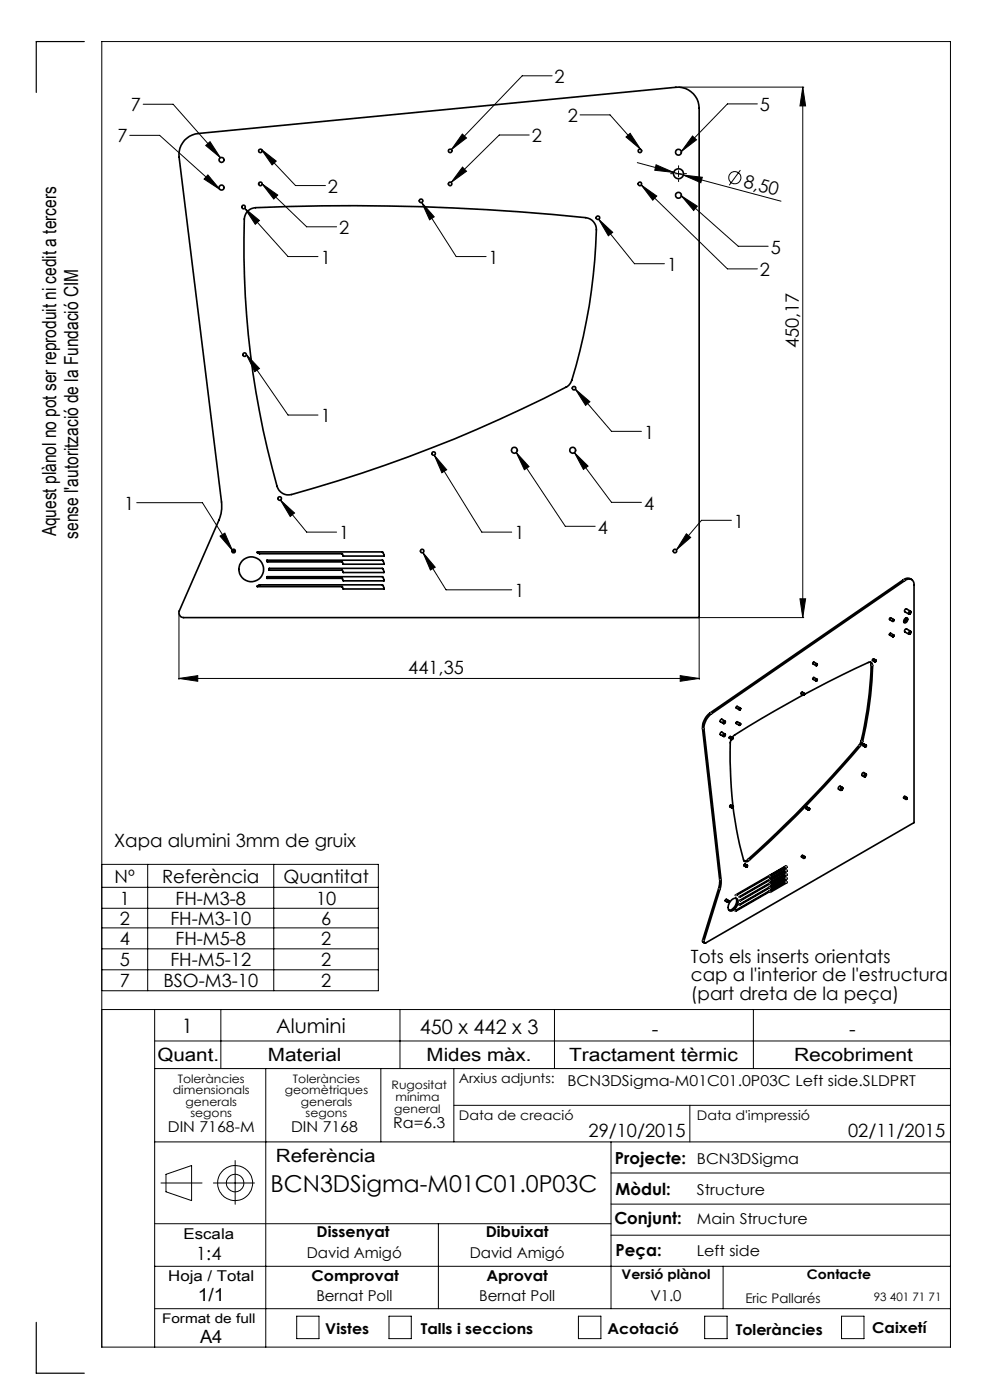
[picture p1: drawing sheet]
<svg xmlns="http://www.w3.org/2000/svg" width="210mm" height="297mm" viewBox="0 0 210 297" stroke-linecap="round" stroke-linejoin="round" font-family="sans-serif">
<g fill="none" stroke="#000" stroke-width=".21">
<path d="M117.1 16.1h-6.3l-15.1 15.6M144 18.5h26.5M170.3 18.5v112.5M170.3 18.5l.6 4h-1.2zM27.5 28.7h6.4l12.8 11.5M30.4 22.1h6.3l10 11.3M43.6 30.9l1-.8 2.1 3.3zM44.1 37.1l2.6 3.1-3.4-2.2zM55.4 31.7l7.3 7.7h6.3M55.4 31.7l3.2 2.5-.9 .8zM55.6 39l9.5 9.1h6.3M55.6 39l3.3 2.4-.8 .8z"/>
<path d="M98.1 28.4l.9 .9-3.3 2.4zM98.1 35.5l.9 .8-3.3 2.4zM112.3 28.6h-6.4l-10.2 10.1M123 24.4h6.4l6.5 7.3M132.8 29.1l.9-.8 2.2 3.4zM135.2 34.5l7.7 2.1M136 39.3l18.3 17.7h6.4M136 39.3l3.3 2.3-.8 .9zM139.2 35l3.7 1.6-4-.5zM142.9 36.6l2.1 .5M143.3 36.9h1.2M143.9 36.2v1.3"/>
<path d="M145 37.1l20.7 5.6M145 37.1l4 .5-.3 1.2zM146.9 28.9l.8 .8-3.2 2.4zM157.1 36.1l-2.4 3.2M160.7 22h-6.4l-9.8 10.1M51.9 44.2l9.2 10.2h6.4M51.9 44.2l3.1 2.6-.8 .8zM89.5 43l7.3 11.4h6.3M89.5 43l2.6 3-1 .6zM127 46.5l3 2.8-1 .7zM127 46.5l7.6 9.4h6.3M144.5 41.6l12.1 10.6h6.3"/>
<path d="M144.5 41.6l3.4 2.1-.8 1zM52.2 75.2l8.9 12.8h6.4M52.2 75.2l2.8 3-1 .6zM92.1 96.6l10.1 16.3h6.3M92.1 96.6l2.7 3.1-1.1 .6zM109.5 96l10.4 15.7h6.4M109.5 96l2.7 3-1 .7zM121.8 96l7.9 10.6h6.4M121.8 96l2.9 2.9-.9 .7zM122.1 82.6l3 2.6-.9 .8zM122.1 82.6l7.6 8.9h6.4M29 106.6h13.9l6.4 10.2"/>
<path d="M46.7 113.7l1-.6 1.6 3.7zM59.5 106.1l5.6 6.8h6.3M59.5 106.1l3 2.7-.9 .8zM89.7 117.2l4.9 7.9h13.9M89.7 117.2l2.6 3.1-1 .6zM145.6 113.2l.9 .8-3 2.7zM155.2 110.4h-6.4l-5.3 6.3M38 130.2v13.9M148.3 131.2v12.9M148.5 131h22M169.7 127h1.2l-.6 4zM38 143.9l3.9-.6v1.2z"/>
<path d="M38 143.9h110.3M144.3 143.3l4 .6-4 .6zM21.6 183.4h58.7v26.8h-58.7M21.6 188.2h58.7M21.6 192.7h58.7M21.6 196.8h58.7M31.3 183.4v26.8M58.1 183.4v26.8M21.6 214.2h180M21.6 201.3h58.7M21.6 205.7h58.7M32.8 214.2v71.6"/>
<path d="M46.8 214.2v12.5M84.8 214.2v12.5M117.6 214.2v12.5M159.8 214.2v12.5M32.8 220.8h168.8M32.8 226.7h168.8M56.4 226.7v59.1M80.8 226.7v15.5M96.3 226.7v15.5M96.3 234.5h105.3M146.3 234.5v7.7M32.8 259.6h96.8"/>
<path d="M32.8 242.2h168.8M34.1 251h8.8M35.2 249.1l5.4-1.8v7.4l-5.4-1.9zM45.3 251h8.7M49.9 246.2v9.3M93 259.6v18M129.6 242.2v35.4M129.6 255.4h72M129.6 248.8h72M32.8 277.6h168.8M32.8 268.6h168.8M62.9 279.2h4.8v4.8h-4.8z"/>
<path d="M82.5 279.2h4.7v4.8h-4.7zM122.7 279.2h4.8v4.8h-4.8zM129.6 262h72M149.5 279.2h4.7v4.8h-4.7zM153.4 268.6v9M178.5 279.2h4.8v4.8h-4.8zM21.6 285.8h180v-277h-180v277"/>
<circle cx="155.9" cy="37.7" r="1.3"/>
<circle cx="49.9" cy="251" r="3.7"/>
<circle cx="49.9" cy="251" r="1.86"/>
</g>
<path d="M153.1 153.1h.2l.1-.3-.3 .3M153.1 155.8l.2 .1 .1-.3-.3 .2" fill="none" stroke="#000" stroke-width=".21" stroke-dasharray="1.3 .6" stroke-dashoffset=".5" stroke-linecap="butt"/>
<path d="M142.7 36.8h-.4M143.9 35.6v-.4M143.9 38.1v.4M145.2 36.8h.4" fill="none" stroke="#000" stroke-width=".21" stroke-dasharray="15.2 1.3 1.3 1.3"/>
<path d="M17.9 8.8h-10.2v10.8M7.7 280.5v10.8h10.2" fill="none" stroke="#000" stroke-width=".25"/>
<g fill="#000">
<path d="M55.4 31.7l3.2 2.5-.9 .8zM55.6 39l3.3 2.4-.8 .8zM98.1 28.4l.9 .9-3.3 2.4zM98.1 35.5l.9 .8-3.3 2.4zM132.8 29.1l.9-.8 2.2 3.4zM136 39.3l3.3 2.3-.8 .9zM51.9 44.2l3.1 2.6-.8 .8zM89.5 43l2.6 3-1 .6zM127 46.5l3 2.8-1 .7zM122.1 82.6l3 2.6-.9 .8zM92.1 96.6l2.7 3.1-1.1 .6zM59.5 106.1l3 2.7-.9 .8zM52.2 75.2l2.8 3-1 .6zM121.8 96l2.9 2.9-.9 .7zM109.5 96l2.7 3-1 .7zM146.9 28.9l.8 .8-3.2 2.4zM144.5 41.6l3.4 2.1-.8 1zM43.6 30.9l1-.8 2.1 3.3zM44.1 37.1l2.6 3.1-3.4-2.2zM89.7 117.2l2.6 3.1-1 .6zM145.6 113.2l.9 .8-3 2.7zM46.7 113.7l1-.6 1.6 3.7z"/>
<path d="M139.2 35l-.3 1.1 4 .5zM145 37.1l3.7 1.7 .3-1.2z"/>
<path d="M169.7 127h1.2l-.6 4zM170.3 18.5l.6 4h-1.2z"/>
<path d="M38 143.9l3.9-.6v1.2zM144.3 143.3l4 .6-4 .6z"/>
</g>
<g fill="none" stroke="#000" stroke-width=".35">
<path d="M39.2 29.7a4.6 4.6 0 0 1 2.8-1.4l101.4-9.8a4.5 4.5 0 0 1 4.9 4.5v108h-109.4a1.04 1.04 0 0 1-.9-1.4l8.4-19.2a7.8 7.8 0 0 0 .6-3.9l-9-73.1a4.5 4.5 0 0 1 1.2-3.7zM52.6 44.8a2.37 2.37 0 0 1 1.6-.7 472.8 472.8 0 0 1 70.5 2.2 2.52 2.52 0 0 1 1.8 2.5 115.7 115.7 0 0 1-5.5 32.5l-.4 .4a283.3 283.3 0 0 1-59.3 23.3 2.49 2.49 0 0 1-2.5-1.8 185.4 185.4 0 0 1-6.9-57.2zM54.5 117.1h26.6l.4 .8-8.7 .1-.2-.5-17.6-.1zM55.1 117.5h.1M56.6 118.8h24.6l.3 .9h-8.7l-.2-.5h-15.9zM54.5 124.3l.6-.2h26l.2 .1 .2 .8h-8.7l-.2-.5h-18zM55 124.1h.1M56.7 122.3h24.4l.4 .9h-8.7l-.2-.5h-16zM57 120.6h24.1l.4 .8-8.7 .1-.2-.5h-15.5zM189.5 134.8h.1l-.1 .3zM189.6 131.4l-.7-.3-.2 .1v.2l.7 .4M189.6 134.7l-.7-.4-.2 .2v.2l.7 .4"/>
<path d="M189.6 131.6v-.2l-.2 .1-.1 .3h.2M189.6 134.9l-.1-.2-.1 .1-.1 .2h.2M192 131.2a.34 .34 0 0 1 .5 0 .34 .34 0 0 1 0 .5 .39 .39 0 0 1-.4 .5 .39 .39 0 0 1-.4-.4zM192.2 131.1a.87 .87 0 0 1-.5 .9M193 129.8l.1-.1a.24 .24 0 0 1 .1 .4 .24 .24 0 0 1-.4 0zM193 134h.1a.23 .23 0 0 1 .1 .4 .23 .23 0 0 1-.4 0zM193.1 129.7l-.8-.5a.39 .39 0 0 0-.4 .2 .39 .39 0 0 0 0 .4l.9 .5M193.1 133.9l-.8-.5a.42 .42 0 0 0-.4 .7l.9 .4M193.3 129.9l-.1-.2a.31 .31 0 0 0-.4 .2 .31 .31 0 0 0 .2 .4v-.1M193.3 134.2l-.1-.2a.32 .32 0 0 0-.4 .1 .32 .32 0 0 0 .1 .4h.1M193.4 122.9l-.5-.2h-.5l-.8 .3-41 28.2a4.1 4.1 0 0 0-1.6 3.3l3.7 32.3-.3 1.7-3.4 11v.3l.4 .3M150.7 151.6l41.2-28.4a1.13 1.13 0 0 1 1.3-.3 1.13 1.13 0 0 1 .7 1.2v50.4l-44.4 25.6-.2-.3v-.2l3.5-11.2 .2-1.7-3.7-32a4.1 4.1 0 0 1 1.4-3.1z"/>
<path d="M152.8 153.1l.7 .4M152.8 155.9l.7 .3M153.1 152.6l.7 .4M153.1 155.3l.7 .4M153.1 152.6a.35 .35 0 0 0-.3 .5M153.1 155.3a.35 .35 0 0 0-.3 .6M153.6 153.2h.2l-.2 .2zM153.6 156l.1-.2 .1 .1-.2 .3zM153.6 155.8l.1-.1a.29 .29 0 0 1 .1 .4 .29 .29 0 0 1-.3 .1zM153.7 153a.24 .24 0 0 1 .1 .3 .24 .24 0 0 1-.3 .1zM155.1 156.8v.1a44.6 44.6 0 0 0 0 10.1l.4 4.1-.5-.3-.2 .3 .5 .3M155.4 156.5l-.5-.3-.2 .1v.3l.5 .3"/>
<path d="M155.5 156.7l-.1-.2-.2 .1v.2h.2M157.1 150.2l-.7-.4-.2 .2v.2l.6 .4M157.1 153.5l-.7-.4-.2 .1v.3l.6 .4M157.1 150.4v-.2l-.2 .1-.1 .3h.2M157.1 153.6v-.1l-.2 .1-.1 .2h.2M170.4 147.5a189.1 189.1 0 0 0-14.9 8.7l-.2 .3M170.5 147.3l.2-.1-.2 .3zM170.6 147.4h-.2l.1-.3 .2 .2 7.8-4.1 5.7-2.7a.62 .62 0 0 1 .7 .1 .62 .62 0 0 1 .2 .6 74.1 74.1 0 0 1-2.3 16.7 232.6 232.6 0 0 1-24.2 24.9h-.4l-.3-.1a53.5 53.5 0 0 1-2.4-11.4M170.6 147.1l-.4-.3-.2 .1-.1 .3 .5 .3M173.2 144.3l.2-.1-.2 .3zM173.3 140.8l-.7-.4-.2 .2v.2l.7 .4M173.3 144.1l-.7-.4-.2 .2v.2l.7 .4"/>
<path d="M173.4 141l-.1-.2-.2 .1v.3h.1M173.4 144.2l-.1-.1-.2 .1v.2h.1M183.7 158.1l-.5-.3-.1 .1-.1 .2 .5 .4M183.8 158.3l-.2-.2-.1 .2v.2l.2-.1M184.6 140.5l.1 .1a67.4 67.4 0 0 1-2.3 17.2 231.9 231.9 0 0 1-24.1 24.8l-.5 .1M185.8 140l-.5-.2-.2 .1v.2l.5 .3M185.8 140.2l-.1-.2-.2 .2 .1 .2h.1M155.5 171.2l-.1-.1-.1 .1v.2h.1M155.5 171.2h.1M171.7 171.5l-.5-.3-.2 .1v.3l.5 .3M171.7 171.7v-.2l-.2 .1-.1 .2h.2M178.5 167.2l.1-.1a.23 .23 0 0 1 .1 .4 .23 .23 0 0 1-.3 0z"/>
<path d="M178.7 167l-.5-.2a.42 .42 0 0 0-.3 .6l.4 .3M178.8 167.3v-.2a.34 .34 0 0 0-.5 .1 .34 .34 0 0 0 .1 .5l.2-.1M183.5 164.3l.2-.1a.24 .24 0 0 1 0 .4 .24 .24 0 0 1-.3 0zM183.6 164.7l-.1 .1M183.7 164.2l-.5-.3a.42 .42 0 0 0-.3 .6l.4 .3M183.8 164.4v-.2a.31 .31 0 0 0-.5 .2 .31 .31 0 0 0 .2 .4M192.4 169.2l-.5-.3-.2 .2v.2l.5 .3M192.4 169.4v-.2l-.2 .1-.1 .2h.2M154.6 191.1l-.5-.3h-.2l-.1 .3 .5 .3M154.6 191.2l-.1-.2-.1 .1-.1 .3h.2M155 191.1a.8 .8 0 0 1 .8-.6 .8 .8 0 0 1 .8 .6 2.01 2.01 0 0 1-1.7 2.1 1.28 1.28 0 0 1 0-1.9zM156.1 190.5a1.91 1.91 0 0 1-1.5 2.6"/>
<path d="M156.2 193h.1M156.2 189.9h.1M157 190.9l9.8-5.6 .1 .4-3.5 2-.1-.2-6.2 3.6zM158.5 183.5l-.5-.2-.2 .1v.3l.5 .2M158.5 183.7v-.2l-.2 .3v.1h.2M163.2 185.8l.1 .1M163.2 186.6l.1 .1M163.2 188.2l.1 .1M163.2 189.1h.1M163.3 188.3l-6.5 3.7 .1-.2 9.9-5.6 .1 .3-3.5 2M163.3 188.3l.1 .2M163.3 189.1l-7.3 4.2 .2-.3"/>
<path d="M163.3 189.1l.1 .2M163.3 185.9l.1 .1M163.3 186.7l-6.5 3.6 10-5.8 .1 .4-3.5 1.9M163.3 186.7l.1 .1M163.3 185.9l-7.1 4M163.4 188.5h.1M163.4 189.3h.1M163.4 186h.1M163.4 189.3l3.5-2-.1-.3-10.6 6M163.4 186l3.5-2-.1-.3-10.8 6.2h.2M163.4 186.8h.1M166.6 183.8l-3.4 2"/>
<path d="M166.6 184.6h.1M166.6 184.6v.1M166.6 185.4h.1M166.6 185.4l-3.4 2 .1 .1M166.6 186.2h.1M166.6 186.2l-3.4 2M166.6 187h.1M166.6 187v.1M170.7 181.7l-.5-.3-.2 .2v.2l.5 .3M170.7 181.8l-.1-.1-.1 .2v.2l.2-.1M170.7 181.8v.1"/>
<circle cx="47" cy="39.8" r=".53"/>
<circle cx="47" cy="33.9" r=".52"/>
<circle cx="55.2" cy="32" r=".37"/>
<circle cx="55.2" cy="39" r=".38"/>
<circle cx="95.5" cy="32" r=".37"/>
<circle cx="95.5" cy="39" r=".38"/>
<circle cx="135.7" cy="32" r=".37"/>
<circle cx="135.7" cy="39" r=".38"/>
<circle cx="143.9" cy="32.3" r=".62"/>
<circle cx="143.9" cy="36.9" r="1.06"/>
<circle cx="51.7" cy="43.9" r=".37"/>
<circle cx="89.3" cy="42.6" r=".37"/>
<circle cx="126.8" cy="46.2" r=".38"/>
<circle cx="143.9" cy="41.4" r=".62"/>
<circle cx="51.9" cy="75.2" r=".37"/>
<circle cx="92" cy="96.2" r=".37"/>
<circle cx="109.1" cy="95.5" r=".63"/>
<circle cx="121.5" cy="95.5" r=".62"/>
<circle cx="121.8" cy="82.4" r=".37"/>
<circle cx="49.5" cy="116.9" r=".25"/>
<circle cx="49.5" cy="116.9" r=".37"/>
<circle cx="59.3" cy="105.7" r=".37"/>
<circle cx="89.6" cy="116.9" r=".38"/>
<circle cx="143.2" cy="116.9" r=".38"/>
<circle cx="53.3" cy="120.8" r="2.63"/>
<circle cx="189.5" cy="131.6" r=".13"/>
<circle cx="155.4" cy="156.7" r=".13"/>
<circle cx="157" cy="150.4" r=".13"/>
<circle cx="157" cy="153.7" r=".13"/>
<circle cx="173.2" cy="141" r=".13"/>
<circle cx="183.7" cy="158.3" r=".13"/>
<circle cx="185.7" cy="140.2" r=".12"/>
<circle cx="155.4" cy="171.3" r=".13"/>
<circle cx="171.7" cy="171.7" r=".13"/>
<circle cx="192.3" cy="169.4" r=".13"/>
<circle cx="154.5" cy="191.2" r=".12"/>
<circle cx="158.5" cy="183.7" r=".13"/>
<circle cx="170.7" cy="181.9" r=".13"/>
</g>
<g fill="none" stroke="#808080" stroke-width=".21" stroke-dasharray="6.3 1.3 1.3 1.3 1.3 1.3">
<path d="M191.9 123.1l-.2-.1M149.3 154.6l-.2-.1M150.7 151.2l.2 .2M182.5 158.3l-.3-.1M182.7 157.2l.3 .1M185.1 141.2l-.3-.2M149.1 199.4l.2 .1M152.7 188.6l-.2-.1M152.7 186.5l.2 .2M156 193.3h.1M156 189.9h.1M156.1 189.8l.1 .1"/>
<path d="M156.2 189.9h-.1M156.9 192h.1M156.9 190.3h.1M157 191.1h.1M158.7 182.3l.2 .2M163.3 185.8h-.1M163.3 186.7l-.1-.1M163.3 187.5l-.1-.1M163.3 189.1l-.1-.1M163.3 188.3l-.1-.1M163.4 186h.1M163.4 186.8h.1"/>
<path d="M163.4 187.6h.1M163.4 188.4v.1M163.4 189.3h.1M166.7 183.8l.2 .1M166.7 184.6l.2 .1M166.7 185.4l.2 .1M166.7 186.2l.2 .2M166.7 187l.2 .2M166.8 183.7h.1M166.8 184.5h.1M166.8 185.3h.1M166.8 186.2v-.1"/>
<path d="M166.8 187v-.1M166.8 184l-.2-.1M166.8 184.8l-.2-.1M166.8 185.6l-.2-.1M166.8 186.4l-.2-.1M166.8 187.3l-.2-.2"/>
</g>
<text font-size="4.9" x="57.4" y="253">BCN3DSigma-M01C01.0P03C</text>
<g font-size="4.2">
<text x="38.6" y="219">1</text>
<text x="58.6" y="219.2">Alumini</text>
<text x="89" y="219.4">450 x 442 x 3</text>
<text x="138.3" y="219.7">-</text>
<text x="180.1" y="219.7">-</text>
</g>
<g font-size="4.1">
<text x="11.9" y="113.8" transform="rotate(-90 11.9 113.8)">Aquest plànol no pot ser reproduit ni cedit a tercers</text>
<text x="16.6" y="114.3" transform="rotate(-90 16.6 114.3)">sense l'autorització de la Fundació CIM</text>
</g>
<g font-size="3.9">
<text x="117.6" y="17.6">2</text>
<text x="27.8" y="23.6">7</text>
<text x="161.2" y="23.6">5</text>
<text x="120.5" y="25.8">2</text>
<text x="25" y="30.2">7</text>
<text x="112.8" y="30.2">2</text>
<text x="69.6" y="40.9">2</text>
<text x="157.6" y="39.6" transform="rotate(15 157.6 39.6)">8,50</text>
<text x="71.9" y="49.6">2</text>
<text x="163.5" y="53.8">5</text>
<text x="68" y="56">1</text>
<text x="103.6" y="56">1</text>
<text x="141.5" y="57.5">1</text>
<text x="161.2" y="58.6">2</text>
<text x="169.5" y="73.9" transform="rotate(-90 169.5 73.9)">450,17</text>
<text x="68" y="89.6">1</text>
<text x="136.6" y="93.1">1</text>
<text x="26.4" y="108.1">1</text>
<text x="126.8" y="113.2">4</text>
<text x="136.6" y="108.1">4</text>
<text x="155.7" y="112">1</text>
<text x="71.9" y="114.4">1</text>
<text x="109.1" y="114.4">1</text>
<text x="109.1" y="126.7">1</text>
<text x="86.6" y="143.1">441,35</text>
<text x="24.2" y="179.6">Xapa alumini 3mm de gruix</text>
<text x="24.3" y="187.2">Nº</text>
<text x="25.4" y="191.9">1</text>
<text x="34.4" y="187.2">Referència</text>
<text x="37.2" y="191.9">FH-M3-8</text>
<text x="60.1" y="187.2">Quantitat</text>
<text x="67" y="191.9">10</text>
<text x="25.4" y="196.2">2</text>
<text x="36.2" y="196.2">FH-M3-10</text>
<text x="68.1" y="196.2">6</text>
<text x="25.4" y="200.5">4</text>
<text x="37.2" y="200.5">FH-M5-8</text>
<text x="68.1" y="200.5">2</text>
<text x="25.4" y="204.9">5</text>
<text x="25.4" y="209.4">7</text>
<text x="34.6" y="209.4">BSO-M3-10</text>
<text x="36.2" y="204.9">FH-M5-12</text>
<text x="68.1" y="209.4">2</text>
<text x="68.1" y="204.9">2</text>
<text x="146.6" y="204.3">Tots els inserts orientats</text>
<text x="146.6" y="208.2">cap a l'interior de l'estructura</text>
<text x="146.6" y="212.1">(part dreta de la peça)</text>
<text x="33.4" y="225">Quant.</text>
<text x="56.8" y="225">Material</text>
<text x="90.5" y="225">Mides màx.</text>
<text x="120.7" y="225">Tractament tèrmic</text>
<text x="168.4" y="225">Recobriment</text>
<text x="124.8" y="241.3">29/10/2015</text>
<text x="179.9" y="241.3">02/11/2015</text>
<text x="58.5" y="246.5">Referència</text>
<text x="41.6" y="267.2">1:4</text>
<text x="41.9" y="276.1">1/1</text>
<text x="42.4" y="284.9">A4</text>
</g>
<g font-size="3.5">
<text x="130.5" y="246.8">Projecte:</text>
<text x="130.6" y="253.4">Mòdul:</text>
<text x="130.3" y="259.8">Conjunt:</text>
<text x="130.6" y="266.4">Peça:</text>
</g>
<g font-size="3.2">
<text x="120.4" y="230.5">BCN3DSigma-M01C01.0P03C Left side.SLDPRT</text>
<text x="83.4" y="239.3">Ra=6.3</text>
<text x="35.6" y="240.1">DIN 7168-M</text>
<text x="61.7" y="240.1">DIN 7168</text>
<text x="147.8" y="246.8">BCN3DSigma</text>
<text x="147.8" y="253.4">Structure</text>
<text x="38.9" y="262.9">Escala</text>
<text x="67.2" y="262.5">Dissenyat</text>
<text x="103" y="262.5">Dibuixat</text>
<text x="147.8" y="259.8">Main Structure</text>
<text x="65.1" y="266.8">David Amigó</text>
<text x="99.6" y="266.8">David Amigó</text>
<text x="147.8" y="266.4">Left side</text>
<text x="35.7" y="271.7">Hoja / Total</text>
<text x="66.1" y="271.7">Comprovat</text>
<text x="103.2" y="271.7">Aprovat</text>
<text x="67.1" y="276.1">Bernat Poll</text>
<text x="101.6" y="276.1">Bernat Poll</text>
<text x="138" y="276.1">V1.0</text>
<text x="69" y="283.1">Vistes</text>
<text x="89.3" y="283.1">Talls i seccions</text>
<text x="128.8" y="283.1">Acotació</text>
<text x="156.1" y="283.2">Toleràncies</text>
<text x="185" y="282.8">Caixetí</text>
</g>
<g font-size="2.8">
<text x="97.3" y="229.6">Arxius adjunts:</text>
<text x="97.3" y="237.7">Data de creació</text>
<text x="147.8" y="237.7">Data d'impressió</text>
<text x="131.8" y="271.4">Versió plànol</text>
<text x="171.2" y="271.4">Contacte</text>
<text x="34.4" y="280.7">Format de full</text>
<text x="158.1" y="276.3">Eric Pallarés</text>
</g>
<g font-size="2.5">
<text x="36.7" y="232.1">dimensionals</text>
<text x="37.7" y="229.6">Toleràncies</text>
<text x="60.4" y="232.1">geomètriques</text>
<text x="62.1" y="229.6">Toleràncies</text>
<text x="83.1" y="231">Rugositat</text>
<text x="83.9" y="233.5">mínima</text>
<text x="39.4" y="234.6">generals</text>
<text x="40.4" y="237.1">segons</text>
<text x="63.8" y="234.6">generals</text>
<text x="64.8" y="237.1">segons</text>
<text x="83.6" y="236.2">general</text>
<text x="185.4" y="276.1">93 401 71 71</text>
</g>
</svg>
